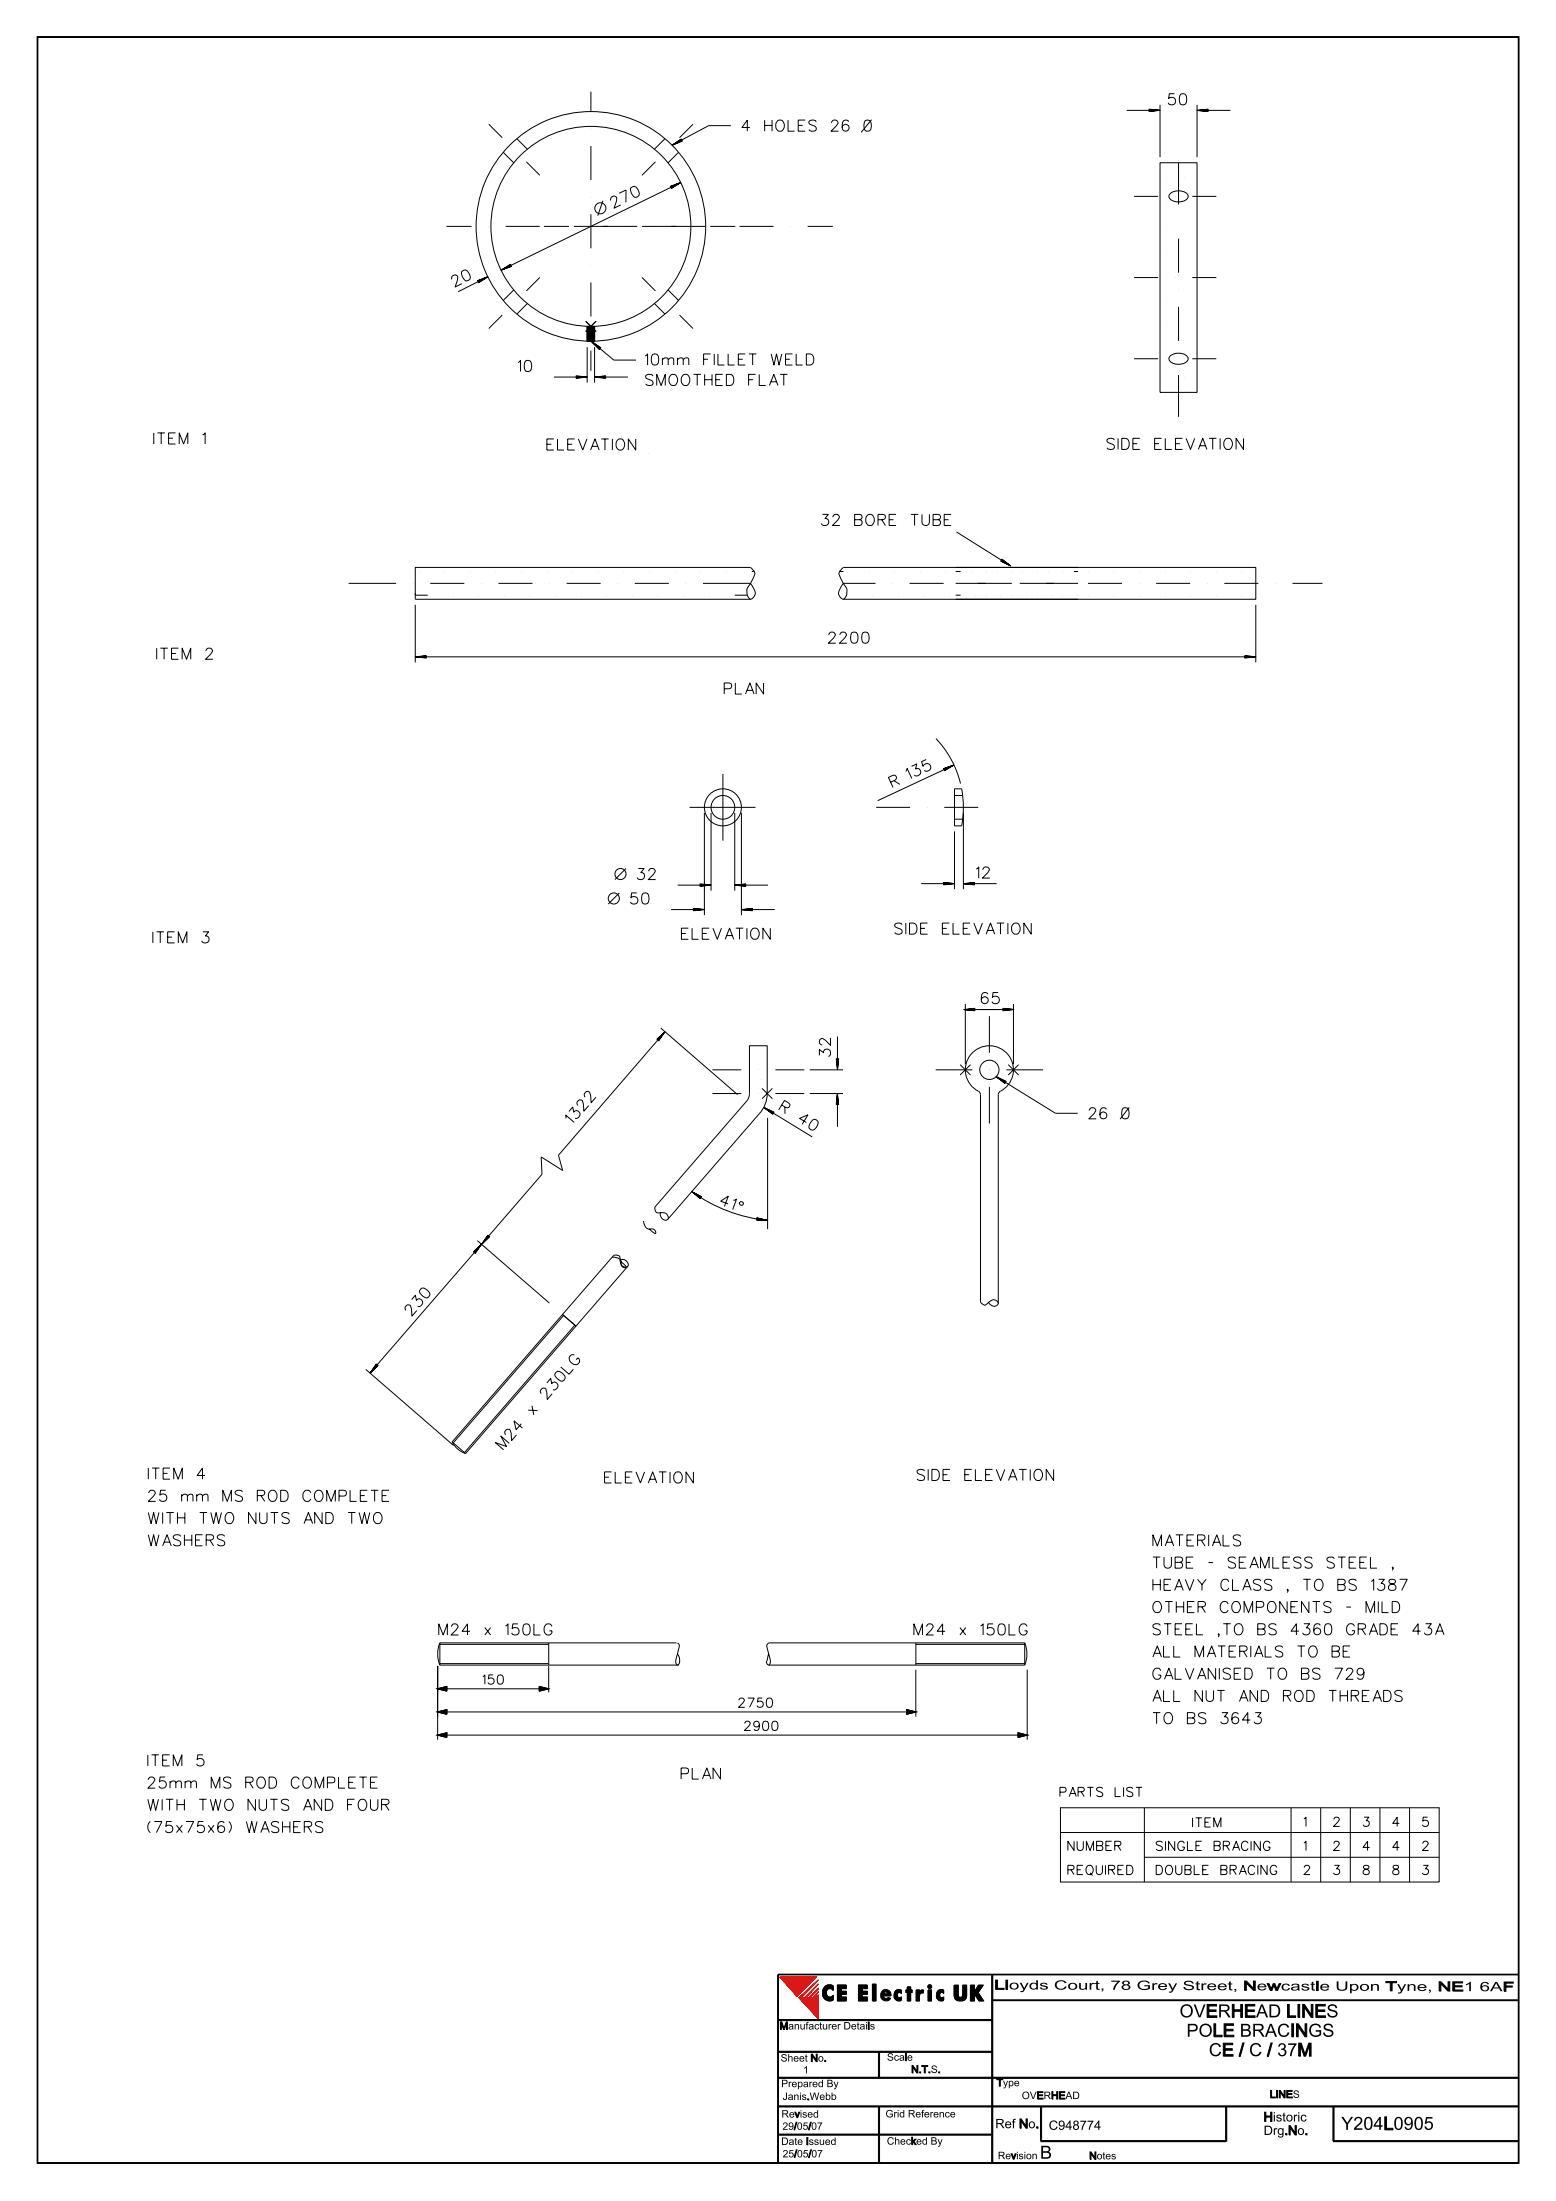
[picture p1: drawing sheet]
<svg xmlns="http://www.w3.org/2000/svg" width="269mm" height="381mm" viewBox="0 0 269 381" stroke-linecap="round" stroke-linejoin="round" font-family="sans-serif">
<g fill="none" stroke="#000" stroke-width=".17">
<path d="M6.5 6.4h256.2v367.7h-256.2zM102.2 15.9v3.5M194.9 19.1h5.8M200.7 18.1v9.1M207.1 18.1v9.1M207.1 19.1h5.7M77.2 39.2h4.4M84.6 21.5l2.3 2.3M87 26.3l1.9 1.9M87.5 39.2h5.9M89.4 24l1.8 1.8M91.1 28l2.3 2.3"/>
<path d="M94.1 39.2h4.3M99.3 39.2h10.9M102.2 25.3v5.8M102.2 37v5.9M104.3 34.7l-.9 2.6M111.1 39.2h10.9M113.4 28l-2.3 2.3M115 24l-1.8 1.8M117.4 26.3l-1.8 1.9M117.8 31.6l-31.1 15.1M119.9 21.5l-2.3 2.3M122.9 39.2h4.3"/>
<path d="M126.4 21.7h-3.8l-6.3 3.4M127.9 39.2h5.9M139.7 39.2h4.4M150.8 20.7l-1.8 2.2M196.2 34h4.1M200.7 28.1h6.4v39.8h-6.4zM202.5 33.4a2.34 2.34 0 0 1 3 .3 .79 .79 0 0 1-.6 1 2.26 2.26 0 0 1-2.6-.4l-.1-.3zM203.9 28.1v7.3M206.2 34h4.2M84.4 47.9l-5.1 2.5M86.9 54.5l-2.3 2.3M88.9 50.1l-1.9 1.9"/>
<path d="M91.2 52.5l-1.8 1.8M93.4 48l-2.3 2.3M101.3 55.5l1.8 1.8M101.6 56.4h1.3v2.6h-1.3zM101.6 56.4v2.6M101.6 56.4v.1M101.7 56.4l-.1 .1M101.7 56.4l-.1 .2M101.8 56.4l-.2 .3M101.9 56.4l-.3 .4M102 56.4l-.4 .4M102 56.4l-.4 .5"/>
<path d="M102.1 56.4l-.5 .6M102.2 56.4l-.6 .6M102.2 48.8v5.9M102.3 56.4l-.7 .8M102.3 59.1l3.9 3.2h3.8M102.4 56.4l-.8 .9M102.5 56.4l-.9 .9M102.5 56.4l-.9 1M102.6 56.4l-1 1.1M102.7 56.4l-1.1 1.2M102.8 56.4l-1.2 1.2M102.8 56.4l-1.2 1.3"/>
<path d="M102.9 56.4v2.6M102.9 58.3l-.8 .7M102.9 58.2l-.8 .8M102.9 58.1l-.9 .9M102.9 58.1l-1 .9M102.9 58l-1 1M102.9 58l-1.1 1M102.9 57.9l-1.2 1.1M102.9 57.8l-1.2 1.2M102.9 57.8l-1.3 1.2M102.9 57.7l-1.3 1.3M102.9 57.6l-1.3 1.3"/>
<path d="M102.9 57.5l-1.3 1.4M102.9 57.5l-1.3 1.3M102.9 57.4l-1.3 1.3M102.9 57.3l-1.3 1.3M102.9 57.2l-1.3 1.4M102.9 57.2l-1.3 1.3M102.9 57.1l-1.3 1.3M102.9 57l-1.3 1.4M102.9 57l-1.3 1.3M102.9 56.9l-1.3 1.4M102.9 56.9l-1.3 1.3M102.9 56.8l-1.3 1.3"/>
<path d="M102.9 56.7l-1.3 1.4M102.9 56.7l-1.3 1.3M102.9 56.6l-1.3 1.3M102.9 56.5l-1.3 1.3M102.9 56.4l-1.3 1.4M103.1 55.5l-1.8 1.8 1.8-1.8M111.1 48l2.3 2.3M113.2 52.5l1.8 1.8M115.6 50.1l1.8 1.9M117.6 54.5l2.3 2.3M196.2 48h4.1M203.9 41.3v5.9"/>
<path d="M203.9 53.1v5.9M206.2 48h4.2M95.8 65.2h5.8M101.6 60v6.2M102.2 60.6v3.5M102.9 60v6.2M102.9 65.2h5.7M196.2 62h4.1M202.5 61.5a2.34 2.34 0 0 1 3 .2 .79 .79 0 0 1-.6 1.1 2.26 2.26 0 0 1-2.6-.5l-.1-.3zM203.9 64.9v7.2M206.2 62h4.2M130.1 98.8h.3"/>
<path d="M145.2 98.8h.7M165.3 98.1h51.9v5.5h-51.9M165.3 98.8h.9M165.4 92l9.4 5.9M185.8 98.8h.7M186.5 98.1h-40.6a1.23 1.23 0 0 0-.6 1.6l.6 1.2a1.85 1.85 0 0 1 0 2.7 1.16 1.16 0 0 1-.5-2l.5-.7h5.5M60.3 100.9h8.2M71.8 102.6v.3h2.2M71.8 104.6v10M71.8 113.6h145.4M74.4 100.9h5.9M86.2 100.9h5.9"/>
<path d="M98 100.9h5.9M109.8 100.9h5.9M121.6 100.9h8.2a3.5 3.5 0 0 1 .8 1.9l-.1 .2a.7 .7 0 0 1-.8 .5 1.92 1.92 0 0 1 .1-2.6l.4-.8a1.13 1.13 0 0 0-.1-1.7l-.3-.3h-58v5.5h58M127.1 102.9h2.2M145.9 103.6h40.6M157.3 100.9h5.9M165.3 100.9h9.7M165.3 102.9h.9M176.4 100.9h10.1M188.2 100.9h5.9M200 100.9h5.9M211.8 100.9h5.9"/>
<path d="M217.2 104.6v10M223.6 100.9h5.2M119.3 139.6h11.4M125.1 133.9v11.5M151.6 139.6h5.8M161.9 127.7a17.3 17.3 0 0 1 4.3 7.8M163.3 139.6h5.9M165 132.3l-13.2 6.2M165.1 136.4h1.3a17.3 17.3 0 0 1 0 6.4h-1.3zM165.1 137.6h1.4M107.1 154.4l-1.9 1.9M108.3 150.2l-1.9 1.9"/>
<path d="M116.1 157.3h5.8M117.2 153.1h5.8M121.9 140.6v17.7M123 140.6v13.4M127.1 153.1h5.8M127.1 140.6v13.4M128.3 157.3h5.7M128.3 140.6v17.7M159.4 152.8h5.7M165.1 141.7h1.4M165.1 143.8v10M166.7 140.6v13.2"/>
<path d="M166.7 152.8h5.7M114.3 177.8l13.3 11.5M115 178.4l-18.4 21.4 .7 2.6-3.7-2.3 .2 3-29.8 34.4M144.9 179.3v5.7M167 173.6v10.5M167.1 174.6h8.1M171.2 175.7v6.4M175.3 173.6v10.5M123.2 185h5M123.2 189.1h5M131.8 188.2l1.8 1.8M132.2 191.5l8.3 5.1"/>
<path d="M132.8 193.3v19.3M133.6 188.2l-1.8 1.8M134.1 185h5M134.1 189.1h5M140.1 185h5.7M140.1 189.1h5.7M144.9 189.1v5.8M161.9 185h6.3M166.1 184.1l1.8 1.8M167.9 184.1l-1.8 1.8M171.2 188v6.3M172.3 186.2l10.3 6.3h3.8"/>
<path d="M174.1 185h6.3M174.4 184.1l1.8 1.8M176.2 184.1l-1.8 1.8M195.4 191.5l-1.6 2M82.6 214.6l12.4 10.8M105.9 217.4a1.29 1.29 0 0 1 1.5 .9 .7 .7 0 0 0 .9 .9 1.41 1.41 0 0 0-.9-1M107.3 218a.91 .91 0 0 1 1 0 .91 .91 0 0 1 .4 .9 .78 .78 0 0 1-.9 .2 .78 .78 0 0 1-.5-.7v-.5a.75 .75 0 0 0-.3-.8 .75 .75 0 0 0-.8 0l-8.9 10.2 2.3 2 8.9-10.2M111.3 211.2a1.29 1.29 0 0 0 1.1 1.4 .7 .7 0 0 1 1 .7 1.41 1.41 0 0 1-1.1-.8M114.3 209.7a.91 .91 0 0 0 .2 1 .91 .91 0 0 0 .9 .2 .78 .78 0 0 0 .1-.8 .78 .78 0 0 0-.8-.4h-.5a.74 .74 0 0 1-.8-.2 .74 .74 0 0 1-.1-.7l15.7-18.2a2.05 2.05 0 0 0 .6-1.5v-8.2h3.1v8.2a5.1 5.1 0 0 1-1.4 3.5l-15.8 18.2M119.7 206.1a27.1 27.1 0 0 0 13.1 5M131.9 210.9l-.7-.1 1 .2-1.1-.1v-.1l1.4 .2h-1.5v-.3l1.8 .4-1.9-.1v-.4l1.9 .5M63.3 236.8l15.2 13.2"/>
<path d="M97.5 227.5l-19.1 22M99.4 229.2l-19.1 22M171 225.3a.92 .92 0 0 0 .8 .6 .92 .92 0 0 0 .9-.4 .86 .86 0 0 0-.7-.7 .86 .86 0 0 0-.9 .3l-.2 .2a.72 .72 0 0 1-.7 .4 .72 .72 0 0 1-.6-.5v-35.9l-.1-.4a4.2 4.2 0 0 1-1.7-6.4 4.2 4.2 0 0 1 6.7 0 4.2 4.2 0 0 1-1.6 6.4l-.2 .4v36.1M78.2 249.4l2.3 2M78.2 249.4l19.1-22.1 2.3 2-19.1 22.1M78.2 249.4a4 4 0 0 0 2.3 2M209 270.2h.8M232.9 277.9h.8M75.7 292.1l1.6-.4v.8zM75.7 296.1l1.6-.4v.8zM75.7 292.1h19.2M75.7 288.1v12.8"/>
<path d="M75.7 296.1h82.7M76.1 284.1l-.4 1.7 .1 1.1 .3 1.1M76.1 284.1h40.9M76.1 288h41.3M76.1 287.7h18.8M76.1 284.4h18.8M76.1 284.1v3.9M77.3 291.7l-1.6 .4 1.6 .4M77.3 295.7l-1.6 .4 1.6 .4M77.3 299.7l-1.6 .4 1.6 .4M93.3 291.7l1.6 .4-1.6 .4M93.3 291.7l1.6 .4-1.6 .4z"/>
<path d="M94.9 288.1v4.6M94.9 284.1v3.9M117.2 284.1a.62 .62 0 0 1 .2 .9l-.5 2.3a.51 .51 0 0 0 .4 .6 1.47 1.47 0 0 0-.1-1.9M133 288h44.3M156.8 295.7l1.6 .4-1.6 .4zM156.8 295.7l1.6 .4-1.6 .4M158.4 288.8v8.1M158.4 284.1v3.9M158.4 287.7h18.9M158.4 284.4h18.9M176.1 299.7l1.6 .4-1.6 .4zM176.1 299.7l1.6 .4-1.6 .4"/>
<path d="M177.3 284.1h-44.3a.65 .65 0 0 0-.3 .9l.6 2.3a.51 .51 0 0 1-.4 .6l-.3-.5 .4-1.4M177.3 284.1l.3 1.1v1.1l-.3 1.7M177.3 284.1v3.9M177.7 288.8v12.1M75.7 300.1l1.6-.4v.8zM75.7 300.1h102M183.4 312.6h65.6v12.9h-65.6zM183.4 316.9h65.6M198 312.6v12.9M223.3 312.6v12.9M228.5 312.6v12.9M233.6 312.6v12.9"/>
<path d="M238.7 312.6v12.9M243.8 312.6v12.9M198 321.2h51M142.7 343.6l.4-.3 .9 .1 .1 .1v.7a.69 .69 0 0 0-.9-.2 .69 .69 0 0 0-.2 1 .64 .64 0 0 0 1.1 .1v.8a1.34 1.34 0 0 1-1.6-.4 1.34 1.34 0 0 1 0-1.7zM144.9 343.3h1.5v.6h-.9v.5h.9v.5h-.9v.5h.9v.6h-1.5zM148.5 343.3h1.5v.6h-.8v.5h.8v.5h-.8v.5h.8v.6h-1.5zM150.9 343.2h.6v2.8h-.6zM152.7 344.3a.93 .93 0 0 1 1-.1 .93 .93 0 0 1 .4 1h-1.2l.1 .4h.4l.3-.2 .4 .2a.98 .98 0 0 1-1.5 .2 .98 .98 0 0 1 .1-1.5zM153 344.6l.3-.1 .3 .3h-.7zM154.9 344.3a.79 .79 0 0 1 1-.1v.5a.42 .42 0 0 0-.6 .1 .42 .42 0 0 0 0 .6 .42 .42 0 0 0 .6 0v.5a.89 .89 0 0 1-1-.2 .89 .89 0 0 1-.2-1zM155.9 344.7h.1M156.9 343.6h.6v.6h.3v.4h-.3v1.4h-.5v-1.4h-.3v-.4h.2z"/>
<path d="M158.5 344.2h.5v.3l.4-.3h.3v.5h-.4l-.2 .3v1h-.6zM160.6 344.2h.5v1.8h-.5zM162.2 344.3a.79 .79 0 0 1 1-.1v.5a.44 .44 0 0 0-.6 .1 .44 .44 0 0 0 0 .6 .44 .44 0 0 0 .6 0v.5a.89 .89 0 0 1-1-.2 .89 .89 0 0 1-.1-1zM165.1 343.3h.7v1.8a.41 .41 0 0 0 .3 .4 .41 .41 0 0 0 .4-.2l.1-2h.6v1.9a.96 .96 0 0 1-1.3 .8l-.4-.1-.4-.4zM167.9 343.3h.7v1.2l.7-1.2h.8l-.9 1.3 1 1.4h-.8l-.9-1.2v1.2h-.6zM230.7 364.3h32"/>
<circle cx="102.2" cy="39.2" r="19.9"/>
<circle cx="102.2" cy="39.2" r="17.3"/>
<circle cx="103.9" cy="36" r=".96"/>
<circle cx="125.1" cy="139.6" r="2.05"/>
<circle cx="125.1" cy="139.6" r="3.2"/>
<circle cx="106.2" cy="155.4" r=".96"/>
<circle cx="107.3" cy="151.2" r=".96"/>
<circle cx="171.2" cy="185" r="1.67"/>
<circle cx="160.8" cy="343.6" r=".35"/>
</g>
<g fill="#000" stroke="#000" stroke-width=".17">
<path d="M75.7 292.1l1.6-.4v.8zM75.7 296.1l1.6-.4v.8zM93.3 291.7l1.6 .4-1.6 .4zM156.8 295.7l1.6 .4-1.6 .4zM75.7 300.1l1.6-.4v.8zM176.1 299.7l1.6 .4-1.6 .4zM134.6 341.4h128.1v.1h-128.1zM134.6 349.3h37v.2h-37zM134.5 341.5h.2v32.6h-.2zM152 354.8h.2v4.5h-.2zM171.6 345.9h91.1v.1h-91.1zM134.6 354.7h37v.2h-37z"/>
<path d="M171.5 341.5h.2v32.6h-.2zM134.6 359.2h128.1v.2h-128.1zM152 364.3h.2v9.8h-.2zM134.6 369.1h37v.2h-37zM134.6 364.2h37v.2h-37zM180 364.3h.2v6h-.2zM180.1 370.2h32v.2h-32zM212 364.3h.2v6h-.2zM230.6 364.3h.2v6h-.2zM230.7 370.2h32v.2h-32zM171.6 364.2h91.1v.2h-91.1z"/>
<path d="M142.7 343.6l.4-.3 .9 .1 .1 .1v.7a.69 .69 0 0 0-.9-.2 .69 .69 0 0 0-.2 1 .64 .64 0 0 0 1.1 .1v.8a1.34 1.34 0 0 1-1.6-.4 1.34 1.34 0 0 1 0-1.7z" fill-rule="evenodd"/>
<path d="M144.9 343.3h1.5v.6h-.9v.5h.9v.5h-.9v.5h.9v.6h-1.5z" fill-rule="evenodd"/>
<path d="M148.5 343.3h1.5v.6h-.8v.5h.8v.5h-.8v.5h.8v.6h-1.5z" fill-rule="evenodd"/>
<path d="M150.9 343.2h.6v2.8h-.6z" fill-rule="evenodd"/>
<path d="M154.9 344.3a.79 .79 0 0 1 1-.1v.5a.44 .44 0 0 0-.6 .1 .44 .44 0 0 0 0 .6 .44 .44 0 0 0 .6 0v.5a.89 .89 0 0 1-1-.2 .89 .89 0 0 1-.2-1z" fill-rule="evenodd"/>
<path d="M156.9 343.6h.6v.6h.3v.4h-.3v1.4h-.5v-1.4h-.3v-.4h.2z" fill-rule="evenodd"/>
<path d="M158.5 344.2h.5v.3l.4-.3h.3v.5h-.4l-.2 .3v1h-.6z" fill-rule="evenodd"/>
<path d="M160.6 344.2h.5v1.8h-.5z" fill-rule="evenodd"/>
<path d="M162.2 344.3a.79 .79 0 0 1 1-.1v.5a.44 .44 0 0 0-.6 .1 .44 .44 0 0 0 0 .6 .44 .44 0 0 0 .6 0v.5a.89 .89 0 0 1-1-.2 .89 .89 0 0 1-.1-1z" fill-rule="evenodd"/>
<path d="M165.1 343.3h.7v1.8a.41 .41 0 0 0 .3 .4 .41 .41 0 0 0 .4-.2l.1-2h.6v1.9a.96 .96 0 0 1-1.3 .8l-.4-.1-.4-.4z" fill-rule="evenodd"/>
<path d="M167.9 343.3h.7v1.2l.7-1.2h.8l-.9 1.3 1 1.4h-.8l-.9-1.2v1.2h-.6z" fill-rule="evenodd"/>
<path d="M6.4 6.3h256.4v367.8h-256.3v-.1h256.1v-367.5h-256.1v367.5l-.1 .1z" fill-rule="evenodd"/>
<path d="M218.8 365.3h.2v.7h.8v-.7h.2v1.6h-.2v-.8h-.8v.8h-.2z" fill-rule="evenodd"/>
</g>
<g fill="#f00" stroke="#f00" stroke-width=".17">
<path d="M134.9 341.9h6.3l-3.3 3.4z"/>
<path d="M138.2 345.5l3.3-3-2.9 3h.6l2.3-2.4-2.1 2.4h.5l1.6-1.6v.2l-1.4 1.4h.5l.9-1-.7 1h.2l.5-.5v4.1z" fill-rule="evenodd"/>
</g>
<path d="M134.9 341.9h6.3l-3.3 3.4zM138.2 345.5l3.3-3-2.9 3h.6l2.3-2.4-2.1 2.4h.5l1.6-1.6v.2l-1.4 1.4h.5l.9-1-.7 1h.2l.5-.5v4.1z" fill="none" stroke="#f00" stroke-width=".17"/>
<g fill="#000">
<path d="M152.7 344.3a.93 .93 0 0 1 1-.1 .93 .93 0 0 1 .4 1h-1.2l.1 .4h.4l.3-.2 .4 .2a.98 .98 0 0 1-1.5 .2 .98 .98 0 0 1 .1-1.5zM153 344.6l-.1 .2h.7a.35 .35 0 0 0-.3-.3 .35 .35 0 0 0-.3 .1z" fill-rule="evenodd"/>
<circle cx="84.5" cy="39.2" r=".03"/>
<circle cx="89" cy="25.9" r=".03"/>
<circle cx="96.3" cy="39.2" r=".03"/>
<circle cx="101.4" cy="39.2" r=".03"/>
<circle cx="102.2" cy="22.3" r=".03"/>
<circle cx="102.2" cy="34.1" r=".03"/>
<circle cx="108.1" cy="39.2" r=".03"/>
<circle cx="113.2" cy="39.2" r=".03"/>
<circle cx="115.5" cy="25.9" r=".03"/>
<circle cx="119.9" cy="39.2" r=".03"/>
<circle cx="125" cy="39.2" r=".03"/>
<circle cx="136.8" cy="39.2" r=".03"/>
<circle cx="200.7" cy="35" r=".03"/>
<circle cx="200.7" cy="39.3" r=".03"/>
<circle cx="200.7" cy="30.7" r=".03"/>
<circle cx="203.3" cy="34" r=".03"/>
<circle cx="203.9" cy="38.3" r=".03"/>
<circle cx="205" cy="30.7" r=".03"/>
<circle cx="207.1" cy="32.9" r=".03"/>
<circle cx="207.1" cy="37.2" r=".03"/>
<circle cx="84.8" cy="48.7" r=".03"/>
<circle cx="87.1" cy="47.6" r=".03"/>
<circle cx="89" cy="52.4" r=".03"/>
<circle cx="102.2" cy="45.9" r=".03"/>
<circle cx="102.2" cy="57.7" r=".03"/>
<circle cx="115.5" cy="52.4" r=".03"/>
<circle cx="200.7" cy="52.3" r=".03"/>
<circle cx="200.7" cy="56.6" r=".03"/>
<circle cx="200.7" cy="43.7" r=".03"/>
<circle cx="200.7" cy="48" r=".03"/>
<circle cx="203.3" cy="48" r=".03"/>
<circle cx="203.9" cy="50.1" r=".03"/>
<circle cx="207.1" cy="50.2" r=".03"/>
<circle cx="207.1" cy="41.6" r=".03"/>
<circle cx="207.1" cy="54.5" r=".03"/>
<circle cx="207.1" cy="45.9" r=".03"/>
<circle cx="207.1" cy="58.8" r=".03"/>
<circle cx="112.1" cy="78.5" r=".03"/>
<circle cx="200.7" cy="65.2" r=".03"/>
<circle cx="200.7" cy="60.9" r=".03"/>
<circle cx="203.3" cy="62" r=".03"/>
<circle cx="203.9" cy="61.9" r=".03"/>
<circle cx="204.9" cy="65.3" r=".03"/>
<circle cx="207.1" cy="63.1" r=".03"/>
<circle cx="72.5" cy="98.8" r=".03"/>
<circle cx="76.9" cy="98.8" r=".03"/>
<circle cx="81.4" cy="98.8" r=".03"/>
<circle cx="85.8" cy="98.8" r=".03"/>
<circle cx="90.2" cy="98.8" r=".03"/>
<circle cx="94.6" cy="98.8" r=".03"/>
<circle cx="99.1" cy="98.8" r=".03"/>
<circle cx="103.5" cy="98.8" r=".03"/>
<circle cx="107.9" cy="98.8" r=".03"/>
<circle cx="112.4" cy="98.8" r=".03"/>
<circle cx="116.8" cy="98.8" r=".03"/>
<circle cx="121.2" cy="98.8" r=".03"/>
<circle cx="125.6" cy="98.8" r=".03"/>
<circle cx="150.3" cy="98.8" r=".03"/>
<circle cx="154.8" cy="98.8" r=".03"/>
<circle cx="159.2" cy="98.8" r=".03"/>
<circle cx="163.6" cy="98.8" r=".03"/>
<circle cx="168.1" cy="98.8" r=".03"/>
<circle cx="170.6" cy="98.8" r=".03"/>
<circle cx="172.5" cy="98.8" r=".03"/>
<circle cx="175" cy="98.8" r=".03"/>
<circle cx="176.9" cy="98.8" r=".03"/>
<circle cx="179.4" cy="98.8" r=".03"/>
<circle cx="181.3" cy="98.8" r=".03"/>
<circle cx="183.9" cy="98.8" r=".03"/>
<circle cx="188.3" cy="98.8" r=".03"/>
<circle cx="192.7" cy="98.8" r=".03"/>
<circle cx="197.2" cy="98.8" r=".03"/>
<circle cx="201.6" cy="98.8" r=".03"/>
<circle cx="206" cy="98.8" r=".03"/>
<circle cx="210.4" cy="98.8" r=".03"/>
<circle cx="214.9" cy="98.8" r=".03"/>
<circle cx="71.5" cy="100.9" r=".03"/>
<circle cx="78.4" cy="102.9" r=".03"/>
<circle cx="82.8" cy="102.9" r=".03"/>
<circle cx="83.3" cy="100.9" r=".03"/>
<circle cx="87.3" cy="102.9" r=".03"/>
<circle cx="91.7" cy="102.9" r=".03"/>
<circle cx="95.1" cy="100.9" r=".03"/>
<circle cx="96.1" cy="102.9" r=".03"/>
<circle cx="100.5" cy="102.9" r=".03"/>
<circle cx="105" cy="102.9" r=".03"/>
<circle cx="106.9" cy="100.9" r=".03"/>
<circle cx="109.4" cy="102.9" r=".03"/>
<circle cx="113.8" cy="102.9" r=".03"/>
<circle cx="118.3" cy="102.9" r=".03"/>
<circle cx="118.7" cy="100.9" r=".03"/>
<circle cx="122.7" cy="102.9" r=".03"/>
<circle cx="146.4" cy="102.9" r=".03"/>
<circle cx="151" cy="102.9" r=".03"/>
<circle cx="154.4" cy="100.9" r=".03"/>
<circle cx="155.4" cy="102.9" r=".03"/>
<circle cx="159.8" cy="102.9" r=".03"/>
<circle cx="164.3" cy="102.9" r=".03"/>
<circle cx="166.2" cy="100.9" r=".03"/>
<circle cx="168.7" cy="102.9" r=".03"/>
<circle cx="170.6" cy="102.9" r=".03"/>
<circle cx="173.1" cy="102.9" r=".03"/>
<circle cx="173.5" cy="100.9" r=".03"/>
<circle cx="175" cy="102.9" r=".03"/>
<circle cx="177.5" cy="102.9" r=".03"/>
<circle cx="178" cy="100.9" r=".03"/>
<circle cx="179.4" cy="102.9" r=".03"/>
<circle cx="182" cy="102.9" r=".03"/>
<circle cx="183.9" cy="102.9" r=".03"/>
<circle cx="185.2" cy="100.9" r=".03"/>
<circle cx="186.4" cy="102.9" r=".03"/>
<circle cx="188.3" cy="102.9" r=".03"/>
<circle cx="192.7" cy="102.9" r=".03"/>
<circle cx="197" cy="100.9" r=".03"/>
<circle cx="197.1" cy="102.9" r=".03"/>
<circle cx="201.6" cy="102.9" r=".03"/>
<circle cx="206" cy="102.9" r=".03"/>
<circle cx="208.8" cy="100.9" r=".03"/>
<circle cx="210.4" cy="102.9" r=".03"/>
<circle cx="214.9" cy="102.9" r=".03"/>
<circle cx="217.2" cy="100.9" r=".03"/>
<circle cx="220.6" cy="100.9" r=".03"/>
<circle cx="160.4" cy="139.6" r=".03"/>
<circle cx="129.6" cy="184.6" r=".03"/>
<circle cx="131.2" cy="185" r=".03"/>
<circle cx="131.2" cy="189.1" r=".03"/>
<circle cx="131.8" cy="186.7" r=".03"/>
<circle cx="132.7" cy="183.4" r=".03"/>
<circle cx="171.1" cy="185" r=".03"/>
<circle cx="171.2" cy="185" r=".03"/>
<circle cx="160.8" cy="343.6" r=".35"/>
</g>
<g font-size="2.2">
<text x="204" y="348.9">OVERH</text>
<text x="205.2" y="352.2">POLE BRACI</text>
<text x="215.2" y="348.9">EAD LI</text>
<text x="224" y="352.2">NGS</text>
<text x="225.1" y="348.9">N</text>
<text x="227.4" y="348.9">ES</text>
<text x="209.1" y="355.6">CE /C /37M</text>
<text x="232" y="368.3">Y204L0905</text>
<text x="179.9" y="373.3">B</text>
</g>
<g font-size="1.9">
<text x="128.4" y="22.7">4</text>
<text x="132.3" y="22.7">HOLES</text>
<text x="143.8" y="22.7">26</text>
<text x="149.4" y="22.7">0</text>
<text x="198.7" y="19.7">C</text>
<text x="202.1" y="18.1">50</text>
<text x="107.9" y="35.2" transform="rotate(-26 107.9 35.2)">7</text>
<text x="109.7" y="34.3" transform="rotate(-26 109.7 34.3)">0</text>
<text x="106.2" y="36" transform="rotate(-26 106.2 36)">2</text>
<text x="78.7" y="49.6" transform="rotate(-27 78.7 49.6)">2</text>
<text x="80.5" y="48.8" transform="rotate(-27 80.5 48.8)">0</text>
<text x="89.6" y="64.2">10</text>
<text x="99.7" y="65.9">C</text>
<text x="111.6" y="63.1">10m m</text>
<text x="121.7" y="63.1">FI</text>
<text x="124.2" y="63.1">LLET</text>
<text x="133.4" y="63.1">W ELD</text>
<text x="111.7" y="66.7">SMOOTHED</text>
<text x="129.5" y="66.7">FLAT</text>
<text x="26.6" y="76.8">I</text>
<text x="27.2" y="76.8">TEM</text>
<text x="35" y="76.8">1</text>
<text x="94.6" y="77.8">ELEVATI</text>
<text x="106.6" y="77.8">ON</text>
<text x="191.5" y="77.7">SI</text>
<text x="194.1" y="77.7">DE</text>
<text x="199.7" y="77.7">ELEVATI</text>
<text x="211.7" y="77.7">ON</text>
<text x="142.1" y="90.9">32</text>
<text x="147.8" y="90.9">BORE</text>
<text x="157.6" y="90.9">TUBE</text>
<text x="143.3" y="111.2">2200</text>
<text x="27.1" y="114">I</text>
<text x="27.7" y="114">TEM</text>
<text x="35.6" y="114">2</text>
<text x="215.3" y="114.2">C</text>
<text x="125.3" y="120">PLAN</text>
<text x="154.5" y="136.2" transform="rotate(-25 154.5 136.2)">R</text>
<text x="157.3" y="134.8" transform="rotate(-25 157.3 134.8)">13</text>
<text x="160.1" y="133.5" transform="rotate(-25 160.1 133.5)">5</text>
<text x="110.2" y="152.1">32</text>
<text x="121.1" y="153.7">C</text>
<text x="163.2" y="153.5">C</text>
<text x="168.9" y="151.9">12</text>
<text x="109.1" y="156.3">50</text>
<text x="119.9" y="157.9">C</text>
<text x="154.8" y="161.6">SI</text>
<text x="157.3" y="161.6">DE</text>
<text x="163" y="161.6">ELEVATI</text>
<text x="175" y="161.6">ON</text>
<text x="26.4" y="163.1">I</text>
<text x="27.1" y="163.1">TEM</text>
<text x="34.9" y="163.1">3</text>
<text x="117.9" y="162.4">ELEVATI</text>
<text x="129.8" y="162.4">ON</text>
<text x="169.8" y="173.6">65</text>
<text x="173.5" y="175.2">C</text>
<text x="143.7" y="182.7" transform="rotate(-90 143.7 182.7)">32</text>
<text x="102.3" y="190.7" transform="rotate(-49 102.3 190.7)">2</text>
<text x="134.7" y="192" transform="rotate(31 134.7 192)">R</text>
<text x="145.5" y="191" transform="rotate(-90 145.5 191)">C</text>
<text x="99" y="194.4" transform="rotate(-49 99 194.4)">13</text>
<text x="101" y="192.2" transform="rotate(-49 101 192.2)">2</text>
<text x="138" y="194" transform="rotate(31 138 194)">4</text>
<text x="139.7" y="195" transform="rotate(31 139.7 195)">0</text>
<text x="188.4" y="193.5">26</text>
<text x="194" y="193.5">0</text>
<text x="124.5" y="208.3" transform="rotate(20 124.5 208.3)">4</text>
<text x="126.3" y="209" transform="rotate(20 126.3 209)">1^</text>
<text x="71.3" y="227.6" transform="rotate(-49 71.3 227.6)">2</text>
<text x="72.5" y="226.2" transform="rotate(-49 72.5 226.2)">3</text>
<text x="73.8" y="224.7" transform="rotate(-49 73.8 224.7)">0</text>
<text x="97.2" y="239.1" transform="rotate(-49 97.2 239.1)">0 L G</text>
<text x="92.3" y="244.7" transform="rotate(-49 92.3 244.7)">x</text>
<text x="94.7" y="242" transform="rotate(-49 94.7 242)">2</text>
<text x="95.9" y="240.6" transform="rotate(-49 95.9 240.6)">3</text>
<text x="87.1" y="250.7" transform="rotate(-49 87.1 250.7)">M 2</text>
<text x="89.8" y="247.7" transform="rotate(-49 89.8 247.7)">4</text>
<text x="25.7" y="255.8">I</text>
<text x="26.3" y="255.8">TEM</text>
<text x="34.1" y="255.8">4</text>
<text x="104.6" y="256.5">ELEVATI</text>
<text x="116.5" y="256.5">ON</text>
<text x="158.6" y="256">SI</text>
<text x="161.2" y="256">DE</text>
<text x="166.9" y="256">ELEVATI</text>
<text x="178.9" y="256">ON</text>
<text x="25.7" y="259.7">25</text>
<text x="25.7" y="263.5">W I</text>
<text x="28.8" y="263.5">TH</text>
<text x="31.4" y="259.7">m m</text>
<text x="34.5" y="263.5">TW O</text>
<text x="38.5" y="259.7">MS</text>
<text x="43" y="263.5">NUTS</text>
<text x="44.5" y="259.7">ROD</text>
<text x="52.4" y="259.7">COMPLETE</text>
<text x="52.6" y="263.5">AND</text>
<text x="60.2" y="263.5">TW O</text>
<text x="25.7" y="267.3">W ASHERS</text>
<text x="199.4" y="267.4">MATERI</text>
<text x="209.7" y="267.4">ALS</text>
<text x="199.4" y="271.2">TUBE</text>
<text x="199.4" y="275">HEAVY</text>
<text x="211.2" y="275">CLASS</text>
<text x="212.5" y="271.2">SEAMLESS</text>
<text x="222.6" y="275">, TO</text>
<text x="229.5" y="271.2">STEEL</text>
<text x="231.4" y="275">BS</text>
<text x="237.2" y="275">1387</text>
<text x="240.8" y="271.2">,</text>
<text x="199.4" y="278.9">OTHER</text>
<text x="211.1" y="278.9">COMPONENTS</text>
<text x="236.3" y="278.9">MI</text>
<text x="239.1" y="278.9">LD</text>
<text x="75.9" y="282.8">M24</text>
<text x="83.9" y="282.8">x</text>
<text x="87.4" y="282.8">150LG</text>
<text x="158.1" y="282.8">M24</text>
<text x="166.1" y="282.8">x</text>
<text x="169.6" y="282.8">150LG</text>
<text x="199.4" y="282.7">STEEL</text>
<text x="199.4" y="286.6">ALL</text>
<text x="206.7" y="286.6">MATERI</text>
<text x="210.6" y="282.7">,</text>
<text x="211.6" y="282.7">TO</text>
<text x="217" y="286.6">ALS</text>
<text x="217.6" y="282.7">BS</text>
<text x="223.3" y="282.7">4360</text>
<text x="224.5" y="286.6">TO</text>
<text x="230.4" y="286.6">BE</text>
<text x="232.9" y="282.7">GRADE</text>
<text x="244.4" y="282.7">43A</text>
<text x="199.4" y="290.4">GALVANI</text>
<text x="211.6" y="290.4">SED</text>
<text x="219.2" y="290.4">TO</text>
<text x="225.1" y="290.4">BS</text>
<text x="230.9" y="290.4">729</text>
<text x="199.4" y="294.3">ALL</text>
<text x="199.4" y="298.1">TO</text>
<text x="205.4" y="298.1">BS</text>
<text x="206.7" y="294.3">NUT</text>
<text x="211.2" y="298.1">3643</text>
<text x="214.4" y="294.3">AND</text>
<text x="222" y="294.3">ROD</text>
<text x="229.9" y="294.3">THREADS</text>
<text x="25.6" y="305.4">I</text>
<text x="26.2" y="305.4">TEM</text>
<text x="34" y="305.4">5</text>
<text x="25.6" y="309.3">25m m</text>
<text x="36.5" y="309.3">MS</text>
<text x="42.5" y="309.3">ROD</text>
<text x="50.4" y="309.3">COMPLETE</text>
<text x="117.8" y="307.7">PLAN</text>
<text x="25.5" y="316.9">(75x75x6) W ASHERS</text>
<text x="25.6" y="313.1">W I</text>
<text x="28.7" y="313.1">TH</text>
<text x="34.5" y="313.1">TW O</text>
<text x="42.9" y="313.1">NUTS</text>
<text x="52.5" y="313.1">AND</text>
<text x="60.1" y="313.1">FOUR</text>
</g>
<g font-size="1.6">
<text x="83.5" y="291.3">150</text>
<text x="127.8" y="295.3">2750</text>
<text x="128.8" y="299.3">2900</text>
<text x="183.4" y="310.7">PARTS</text>
<text x="192.9" y="310.7">LI</text>
<text x="194.9" y="310.7">ST</text>
<text x="206.3" y="316">I</text>
<text x="206.8" y="316">TEM</text>
<text x="225.6" y="315.9">1</text>
<text x="230.7" y="315.9">2</text>
<text x="235.8" y="315.9">3</text>
<text x="240.9" y="315.9">4</text>
<text x="246.1" y="315.9">5</text>
<text x="184.7" y="320">NUMBER</text>
<text x="200" y="320">SI</text>
<text x="202.1" y="320">NGLE</text>
<text x="210" y="320">BRACI</text>
<text x="217" y="320">NG</text>
<text x="225.6" y="320">1</text>
<text x="230.7" y="320">2</text>
<text x="235.8" y="320">4</text>
<text x="240.9" y="320">4</text>
<text x="246.1" y="320">2</text>
<text x="184.7" y="324.2">REQUI</text>
<text x="191.8" y="324.2">RED</text>
<text x="200" y="324.2">DOUBLE</text>
<text x="211.2" y="324.2">BRACI</text>
<text x="218.1" y="324.2">NG</text>
<text x="225.6" y="324.2">2</text>
<text x="230.7" y="324.2">3</text>
<text x="235.8" y="324.2">8</text>
<text x="240.9" y="324.2">8</text>
<text x="246.1" y="324.2">3</text>
<text x="172" y="344">Ll</text>
<text x="174.5" y="344.1">oyds C ourt,78 G rey S treet,N ew castl</text>
<text x="228.3" y="344.3">e U pon T yne,N E 1</text>
<text x="255.9" y="344.4">6A F</text>
<text x="172.2" y="368.1">RefNo. C948774</text>
<text x="218.6" y="369.2">Dr No.</text>
<text x="220.7" y="366.9">so i</text>
<text x="220.9" y="369.2">g.</text>
</g>
<g font-size="1.3">
<text x="117.7" y="23.6" transform="rotate(152 117.7 23.6)">C</text>
<text x="209" y="18.4" transform="rotate(-180 209 18.4)">C</text>
<text x="116.3" y="33" transform="rotate(-26 116.3 33)">C</text>
<text x="88.1" y="45.3" transform="rotate(154 88.1 45.3)">C</text>
<text x="83" y="49.3" transform="rotate(-27 83 49.3)">C</text>
<text x="104.2" y="59.8" transform="rotate(-140 104.2 59.8)">C</text>
<text x="104.8" y="64.6" transform="rotate(-180 104.8 64.6)">C</text>
<text x="172.9" y="97.4" transform="rotate(32 172.9 97.4)">C</text>
<text x="73.8" y="113" transform="rotate(-180 73.8 113)">C</text>
<text x="163.6" y="133.7" transform="rotate(-25 163.6 133.7)">C</text>
<text x="129" y="152.4" transform="rotate(-180 129 152.4)">C</text>
<text x="168.6" y="152.2" transform="rotate(-180 168.6 152.2)">C</text>
<text x="130.2" y="156.7" transform="rotate(-180 130.2 156.7)">C</text>
<text x="168.7" y="174" transform="rotate(-180 168.7 174)">C</text>
<text x="114.3" y="180.3" transform="rotate(-49 114.3 180.3)">C</text>
<text x="144.2" y="183.1" transform="rotate(90 144.2 183.1)">C</text>
<text x="134.1" y="192" transform="rotate(-149 134.1 192)">C</text>
<text x="174.3" y="186.7" transform="rotate(-148 174.3 186.7)">C</text>
<text x="121.6" y="206.6" transform="rotate(-146 121.6 206.6)">C</text>
<text x="84.1" y="213.3" transform="rotate(131 84.1 213.3)">C</text>
<text x="82.5" y="217.1" transform="rotate(-49 82.5 217.1)">C</text>
<text x="64.8" y="235.6" transform="rotate(131 64.8 235.6)">C</text>
<text x="134.9" y="351">Manufctr</text>
<text x="139.8" y="351">a</text>
<text x="142.2" y="351">u erDetis</text>
<text x="148.7" y="351">al</text>
<text x="135" y="356.5">SheetNo.</text>
<text x="138.9" y="358.6">1</text>
<text x="153.4" y="356.4">Scal</text>
<text x="156.9" y="356.4">e</text>
<text x="157.6" y="358.5">N. S.</text>
<text x="159.4" y="358.5">T.</text>
<text x="135.1" y="361">Pr</text>
<text x="135.4" y="363.2">Jani.</text>
<text x="136.9" y="361">epar</text>
<text x="138.7" y="363.2">sW ebb</text>
<text x="140.5" y="361">edBy</text>
<text x="172.4" y="360.8">Type</text>
<text x="176.7" y="363">OVERHEAD</text>
<text x="219.7" y="362.8">LI</text>
<text x="221.2" y="362.8">NES</text>
<text x="135.1" y="371">Dat</text>
<text x="135.2" y="366.2">Revied</text>
<text x="135.4" y="368.3">29/5/7</text>
<text x="137.8" y="368.3">0</text>
<text x="137.9" y="371">eIsued</text>
<text x="138.8" y="366.2">s</text>
<text x="139.9" y="371">s</text>
<text x="140.3" y="368.3">0</text>
<text x="153.2" y="366.2">GrdRefr</text>
<text x="153.4" y="370.9">CheckedBy</text>
<text x="155.2" y="366.2">i</text>
<text x="159.8" y="366.2">e ence</text>
<text x="135.4" y="373.1">25/5/7</text>
<text x="137.9" y="373.1">0</text>
<text x="140.4" y="373.1">0</text>
<text x="172.6" y="373.4">Reviin</text>
<text x="176.2" y="373.4">so</text>
<text x="188.4" y="373.4">Nots</text>
<text x="191.2" y="373.4">e</text>
</g>
</svg>
